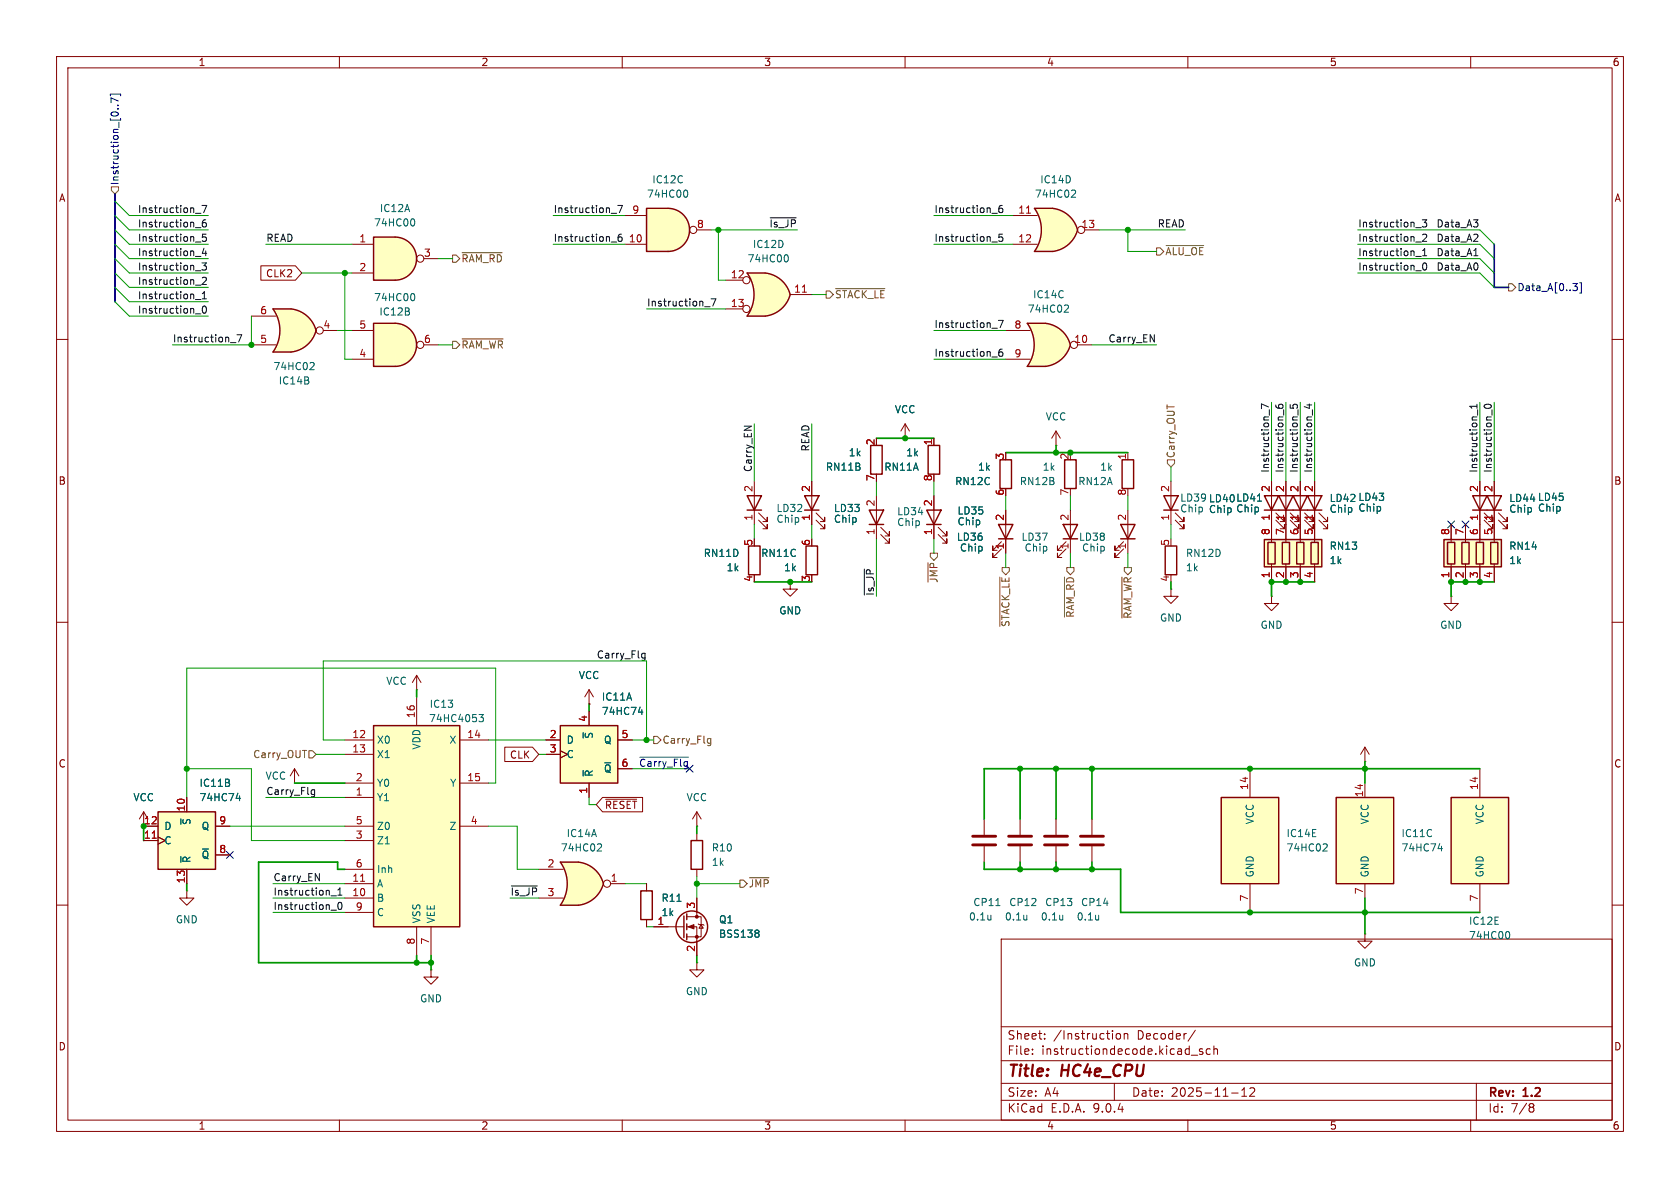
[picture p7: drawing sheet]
<svg xmlns="http://www.w3.org/2000/svg" width="297mm" height="210mm" viewBox="0 0 297 210" stroke-linecap="round" stroke-linejoin="round" font-family="sans-serif">
<g fill="none" stroke="#840000" stroke-width=".18">
<path d="M10 10h277v190h-277zM12 12h273v186h-273zM60 10v2M110 10v2M160 10v2M210 10v2M260 10v2M10 60h2M285 60h2M10 110h2M285 110h2M10 160h2"/>
<path d="M177 166h108v32h-108zM285 160h2M60 198v2M110 198v2M160 198v2M177 194.5h108M177 191.5h108M177 187.5h108M177 181.5h108M182.5 186.3v.1M182.5 185.5v.1M184.7 183.6v.1"/>
<path d="M184.7 182.8v.1M197 191.5v3M197.5 182.8l.3-.1 .3 .3v.4l-.3 .3-.3-.1-.2-.2v-.4zM198.7 182.8l.3-.1 .3 .1 .1 .9M198.7 182.7v1M210 198v2M210.6 186.5h1.1M211.3 182.1l-1.3 2M212.6 185.5l-.4-.1-.2 .2 .1 .2 .5 .2v.3h-.6M214 185.5l-.5-.1-.3 .3v.4l.2 .2h.6M214.6 185.5l.2-.1 .4 .1v.9M214.6 184.9v1.5"/>
<path d="M217.7 193.2h1.2M219.5 193.8h.9M219.5 192.7l.5-.4v1.5M221 192.4l.5-.1 .2 .1 .1 .3-.9 1.1h.9M260 198v2M261 191.5v6.5M270.6 195.1l.4 .1 .2 .2-.3 .3M270.6 195.7h.3M270.9 195.7l.2 .2 .1 .4-.2 .2-.4 .1"/>
</g>
<path d="M181.6 57.2h3.2M181.6 64.8h3.2" fill="none" stroke="#ffffc2" stroke-width=".18"/>
<g fill="#ffffc2" stroke="#ffffc2" stroke-width=".18">
<path d="M184.2 59.6l5 1.4a5.2 5.2 0 0 1-4.4 3.8z"/>
<path d="M184.8 57.2a5.1 5.1 0 0 1 4.4 3.8l-4.9 1.3z"/>
</g>
<path d="M181.6 57.2h3.2v7.6h-3.2a6.7 6.7 0 0 0 0-7.6z" fill="#ffffc2"/>
<path d="M184.8 57.2h-3.2a6.6 6.6 0 0 1 0 7.6h3.2M184.8 57.2a5.1 5.1 0 0 1 4.4 3.8M189.2 61a5.2 5.2 0 0 1-4.4 3.8M153.7 90.2h2.5l-1.3 2.5zM153.7 92.7h2.5M122.2 148.6h2v5.1h-2z" fill="none" stroke="#840000" stroke-width=".25"/>
<g fill="none" stroke="#840000" stroke-width=".18">
<path d="M177.8 58.4h4.3M177.8 63.5h4.3M190.5 61h2.5M154.9 87.6v7.7M155.7 94.5l1.5 1.5v-.7v.7h-.7M155.7 93.2l1.5 1.5v-.7v.7h-.7M123.2 147.3v1.3M123.2 153.7v1.2"/>
<circle cx="189.9" cy="61" r=".63"/>
</g>
<path d="M188.4 53.9l.4 .1 .1 .3-.8 .9h.8" fill="none" stroke="#006464" stroke-width=".18"/>
<path d="M182.9 36.8h3.2M182.9 44.5h3.2" fill="none" stroke="#ffffc2" stroke-width=".18"/>
<g fill="#ffffc2" stroke="#ffffc2" stroke-width=".18">
<path d="M185.5 39.3l5 1.3a5.2 5.2 0 0 1-4.4 3.9z"/>
<path d="M186.1 36.8a5.1 5.1 0 0 1 4.4 3.8l-5 1.3z"/>
</g>
<path d="M182.9 36.8h3.2v7.7h-3.2a6.7 6.7 0 0 0 0-7.7z" fill="#ffffc2"/>
<path d="M182.9 36.8h3.2a5.1 5.1 0 0 1 4.4 3.8 5.2 5.2 0 0 1-4.4 3.9h-3.2a6.6 6.6 0 0 0 0-7.7zM142.2 87.6h2.6l-1.3 2.6zM142.2 90.2h2.6M262.9 87.6h2.5l-1.2 2.6zM262.9 90.2h2.5" fill="none" stroke="#840000" stroke-width=".25"/>
<g fill="none" stroke="#840000" stroke-width=".18">
<path d="M179.1 38.1h4.3M179.1 43.2h4.3M191.8 40.6h2.5M160 77.5h.1M160 74.9l.8 1.3M160 74.9l-.7 1.3M160 74.9v2.6M143.5 85.1v7.6M144.3 91.9l1.5 1.6v-.8v.8h-.8M144.3 90.7l1.5 1.5v-.8v.8h-.8M264.2 85.1v7.6M264.9 91.9l1.5 1.6v-.8v.8h-.7"/>
<path d="M264.9 90.7l1.5 1.5v-.8v.8h-.7M104.1 124.5h.1M104.1 121.9l-.7 1.3M104.1 121.9l.8 1.3M104.1 121.9v2.6M76.2 171.5v1.2h1.3l-1.3 1.3-1.3-1.3h1.3M76.2 171.5h.1"/>
<circle cx="191.1" cy="40.6" r=".63"/>
</g>
<path d="M181.5 37.7h.7" fill="none" stroke="#a90000" stroke-width=".18"/>
<path d="M189.6 33.6l.4 .1 .2 .3-.8 .9h.8" fill="none" stroke="#006464" stroke-width=".18"/>
<path d="M66 128.3h15.3v35.5h-15.3z" fill="#ffffc2"/>
<path d="M66 128.3h15.3v35.5h-15.3z" fill="none" stroke="#840000" stroke-width=".25"/>
<g fill="none" stroke="#840000" stroke-width=".18">
<path d="M73.7 119.4v2.5M73.7 119.4l-.8 1.3M73.7 119.4l.7 1.3M61 130.8h5M61 133.4h5M61 138.4h5M73.7 121.9h.1M73.7 123.2v5.1M81.3 130.8h5.1M81.3 138.4h5.1M61 141h5M61 146.1h5"/>
<path d="M61 148.6h5M61 153.7h5M61 156.2h5M61 158.8h5M81.3 146.1h5.1M61 161.3h5M73.7 163.8v5.1M76.2 163.8v5.1"/>
</g>
<path d="M63.7 155.8h.8" fill="none" stroke="#a90000" stroke-width=".18"/>
<path d="M84.7 126.3h.8l-.5 .5 .4 .1v.6l-.2 .1-.5-.1" fill="none" stroke="#006464" stroke-width=".18"/>
<path d="M99.1 128.3h10.1v10.1h-10.1z" fill="#ffffc2"/>
<path d="M132.3 96.5h2.1v5.1h-2.1zM163.8 90.2h2.6l-1.3 2.5zM163.8 92.7h2.6M176.5 92.7h2.6l-1.3 2.6zM176.5 95.3h2.6M206 96.5h2v5.1h-2zM99.1 128.3h10.1v10.1h-10.1z" fill="none" stroke="#840000" stroke-width=".25"/>
<g fill="none" stroke="#840000" stroke-width=".18">
<path d="M165.1 87.6v7.7M165.9 94.5l1.5 1.5v-.7v.7h-.8M165.9 93.2l1.5 1.5v-.7v.7h-.8M177 97l-1.5 1.6v-.8v.8h.8M177 95.8l-1.5 1.5v-.8v.8h.8M177.8 90.2v7.6M96.5 130.8h2.6M96.5 133.4h2.6M99.1 132.7l1.2 .7-1.2 .6M104.1 125.7v2.6M104.1 138.4v2.6M109.2 130.8h2.6"/>
<path d="M109.2 135.9h2.6"/>
</g>
<path d="M103.1 136.2v1M112.9 125.9h.8M113.5 125.5v.8" fill="none" stroke="#006464" stroke-width=".18"/>
<path d="M99.1 152.4h3.1M99.1 160h3.1" fill="none" stroke="#ffffc2" stroke-width=".18"/>
<g fill="#ffffc2" stroke="#ffffc2" stroke-width=".18">
<path d="M101.7 154.9l5 1.3a5.2 5.2 0 0 1-4.4 3.8z"/>
<path d="M102.3 152.4a5.1 5.1 0 0 1 4.4 3.8l-5 1.3z"/>
</g>
<path d="M99.1 152.4h3.1v7.6h-3.1a6.7 6.7 0 0 0 0-7.6z" fill="#ffffc2"/>
<g fill="none" stroke="#840000" stroke-width=".25">
<path d="M164.1 78.7h2v5.1h-2zM142.5 96.5h2v5.1h-2zM176.8 81.3h2v5.1h-2zM198.1 92.7h2.6l-1.3 2.6zM198.1 95.3h2.6M198.4 81.3h2v5.1h-2zM205.7 87.6h2.6l-1.3 2.6zM205.7 90.2h2.6M223.5 87.6h2.6l-1.3 2.6zM223.5 90.2h5.1M226.1 87.6h2.5l-1.3 2.6zM102.2 152.4h-3.1a6.6 6.6 0 0 1 0 7.6h3.1"/>
<path d="M102.3 152.4a5.2 5.2 0 0 1 4.4 3.8 5.2 5.2 0 0 1-4.4 3.8"/>
</g>
<g fill="none" stroke="#840000" stroke-width=".18">
<path d="M165.1 77.5v1.2M186.7 78.7h.1M186.7 76.2l-.8 1.3M186.7 76.2l.8 1.3M186.7 76.2v2.5M198.6 97l-1.5 1.6v-.8v.8h.8M198.6 95.8l-1.5 1.5v-.8v.8h.8M199.4 80v1.3M199.4 90.2v7.6M207 85.1v7.6M207.8 91.9l1.5 1.6v-.8v.8h-.8M207.8 90.7l1.5 1.5v-.8v.8h-.8"/>
<path d="M224.8 85.1v7.6M225.6 91.9l1.5 1.6v-.8v.8h-.8M225.6 90.7l1.5 1.5v-.8v.8h-.8M227.3 85.1v7.6M228.1 91.9l1.5 1.6v-.8v.8h-.7M228.1 90.7l1.5 1.5v-.8v.8h-.7M207 104.1v1.3h1.3l-1.3 1.3-1.3-1.3h1.3M207 104.1h.1M95.2 153.7h4.4M95.2 158.8h4.4M107.9 156.2h2.6"/>
<circle cx="107.3" cy="156.2" r=".63"/>
</g>
<path d="M222.3 88.6h.7M105.8 149.2h.4l.1 .3-.7 .9h.7" fill="none" stroke="#006464" stroke-width=".18"/>
<path d="M48.3 54.6h3.1M48.3 62.2h3.1" fill="none" stroke="#ffffc2" stroke-width=".18"/>
<g fill="#ffffc2" stroke="#ffffc2" stroke-width=".18">
<path d="M51.5 54.6a5.2 5.2 0 0 1 4.4 3.8l-5 1.4z"/>
<path d="M50.9 57.1l5 1.3a5.1 5.1 0 0 1-4.4 3.8z"/>
</g>
<path d="M48.3 54.6h3.1v7.6h-3.1a6.6 6.6 0 0 0 0-7.6z" fill="#ffffc2"/>
<path d="M48.3 54.6h3.1a5.2 5.2 0 0 1 4.5 3.8 5.1 5.1 0 0 1-4.4 3.8h-3.2a6.6 6.6 0 0 0 0-7.6zM188 92.7h2.5l-1.3 2.6zM188 95.3h2.5M188.2 81.3h2v5.1h-2z" fill="none" stroke="#840000" stroke-width=".25"/>
<g fill="none" stroke="#840000" stroke-width=".18">
<path d="M44.4 55.9h4.4M57.1 58.4h2.6M44.4 61h4.4M188.5 97l-1.6 1.6v-.8v.8h.8M188.5 95.8l-1.6 1.5v-.8v.8h.8M189.2 90.2v7.6"/>
<circle cx="56.5" cy="58.4" r=".63"/>
</g>
<path d="M55 64.1h.4l.1 .3-.7 .9h.7" fill="none" stroke="#006464" stroke-width=".18"/>
<path d="M215.9 141h10.2v15.2h-10.2z" fill="#ffffc2"/>
<path d="M215.9 141h10.2v15.2h-10.2z" fill="none" stroke="#840000" stroke-width=".25"/>
<path d="M221 135.9v5.1M221 156.2v5.1" fill="none" stroke="#840000" stroke-width=".18"/>
<path d="M234.1 149.2h.4l.1 .3-.7 .9h.7" fill="none" stroke="#006464" stroke-width=".18"/>
<path d="M236.2 141h10.2v15.2h-10.2z" fill="#ffffc2"/>
<path d="M236.2 141h10.2v15.2h-10.2z" fill="none" stroke="#840000" stroke-width=".25"/>
<path d="M241.3 138.4v2.6M241.3 156.2v2.6" fill="none" stroke="#840000" stroke-width=".18"/>
<path d="M254.2 150h.8M254.8 149.6v.8" fill="none" stroke="#006464" stroke-width=".18"/>
<path d="M256.5 141h10.2v15.2h-10.2z" fill="#ffffc2"/>
<path d="M256.5 141h10.2v15.2h-10.2z" fill="none" stroke="#840000" stroke-width=".25"/>
<path d="M52.1 138.4h.1M52.1 135.9l-.8 1.3M52.1 135.9l.7 1.3M52.1 135.9v2.5M261.6 135.9v5.1M180.3 144.8v2.8M180.3 149.6v2.8M186.7 144.8v2.8M186.7 149.6v2.8M261.6 156.2v5.1M241.3 165.1v1.3h1.3l-1.3 1.2-1.3-1.2h1.3M241.3 165.1h.1" fill="none" stroke="#840000" stroke-width=".18"/>
<path d="M181.5 161.8v.8M181.5 162.5v.1M187.9 161.8v.8M187.9 162.5l-.1 .1M266.6 164.7a.79 .79 0 0 1 0 1.2" fill="none" stroke="#006464" stroke-width=".18"/>
<path d="M178.3 147.8h4.1M178.3 149.4h4.1M184.7 147.8h4M184.7 149.4h4" fill="none" stroke="#840000" stroke-width=".51"/>
<path d="M118.1 36.8a3.8 3.8 0 0 1 3.8 3.8 3.8 3.8 0 0 1-3.8 3.9z" fill="#ffffc2" stroke="#ffffc2" stroke-width=".18"/>
<path d="M114.3 36.8h3.8v7.7h-3.8z" fill="#ffffc2"/>
<path d="M114.3 36.8h3.8a3.8 3.8 0 0 1 3.8 3.8 3.8 3.8 0 0 1-3.8 3.9h-3.8zM153.9 78.7h2.1v5.1h-2.1z" fill="none" stroke="#840000" stroke-width=".25"/>
<g fill="none" stroke="#840000" stroke-width=".18">
<path d="M110.5 38.1h3.8M110.5 43.2h3.8M123.2 40.6h2.5"/>
<circle cx="122.6" cy="40.6" r=".63"/>
</g>
<path d="M121.3 33.6a.79 .79 0 0 1 0 1.3" fill="none" stroke="#006464" stroke-width=".18"/>
<path d="M69.8 41.9a3.8 3.8 0 0 1 3.8 3.8 3.8 3.8 0 0 1-3.8 3.8z" fill="#ffffc2" stroke="#ffffc2" stroke-width=".18"/>
<path d="M66 41.9h3.8v7.6h-3.8z" fill="#ffffc2"/>
<path d="M66 41.9h3.8a3.8 3.8 0 0 1 3.8 3.8 3.8 3.8 0 0 1-3.8 3.8h-3.8z" fill="none" stroke="#840000" stroke-width=".25"/>
<g fill="none" stroke="#840000" stroke-width=".18">
<path d="M62.2 43.2h3.8M62.2 48.3h3.8M74.9 45.7h2.6M174 144.8v2.8M174 149.6v2.8M193 144.8v2.8M193 149.6v2.8"/>
<circle cx="74.3" cy="45.7" r=".63"/>
</g>
<path d="M73 38.7a.79 .79 0 0 1 0 1.2M175.2 161.8v.8M175.2 162.5l-.1 .1M176.1 160.1h.7M194.2 161.8v.8M194.2 162.5v.1" fill="none" stroke="#006464" stroke-width=".18"/>
<path d="M172 147.8h4M172 149.4h4M191 147.8h4.1M191 149.4h4.1" fill="none" stroke="#840000" stroke-width=".51"/>
<path d="M27.9 143.5h10.2v10.2h-10.2z" fill="#ffffc2"/>
<g fill="none" stroke="#840000" stroke-width=".25">
<path d="M27.9 143.5h10.2v10.2h-10.2zM113.3 157.5h2v5.1h-2zM120.9 161.9v3.8M121.4 161.5v1.1M121.4 163.3v1M121.4 165.1v1"/>
<circle cx="122.3" cy="163.8" r="2.79"/>
</g>
<g fill="none" stroke="#840000" stroke-width=".18">
<path d="M241.3 134.6h.1M241.3 132.1l-.8 1.3M241.3 132.1l.8 1.3M241.3 132.1v2.5M25.4 143.5v2.6h2.5M25.4 148.6h2.5M25.4 143.5l-.8 1.3M25.4 143.5l.8 1.3M27.9 148l1.3 .6-1.3 .6M33 157.5v1.3h1.3l-1.3 1.2-1.3-1.2h1.3M33 157.5h.1M33 141v2.5"/>
<path d="M33 153.7v2.5M38.1 146.1h2.5M38.1 151.1h2.5M114.3 156.2v1.3M123.2 158.8v3.3M114.3 162.6v1.2M115.6 163.8h5.3M121.4 162.1h2.6v3.5h-2.6M121.4 163.8h1.8v5.1M123.2 170.2v1.3h1.3l-1.3 1.2-1.3-1.2h1.3M123.2 170.2h.1M123.4 163.3l.2 .1h.7l.2 .2"/>
<path d="M124 163.4l.3 .7h-.7z"/>
</g>
<path d="M26.9 148.2h.7" fill="none" stroke="#a90000" stroke-width=".18"/>
<path d="M32 151.4v1M41.7 141.1h.8M42.4 140.7v.8M119.7 159.3h.7M133.9 164.4l.3 .3-.3 .3 .3 .2v.2l-.3 .3" fill="none" stroke="#006464" stroke-width=".18"/>
<g fill="#840000" stroke="#840000" stroke-width=".18">
<path d="M121.7 163.8l1-.4v.8z"/>
<circle cx="123.2" cy="162.1" r=".25"/>
<circle cx="123.2" cy="165.6" r=".25"/>
</g>
<path d="M69.8 57.2a3.8 3.8 0 0 1 3.8 3.8 3.8 3.8 0 0 1-3.8 3.8z" fill="#ffffc2" stroke="#ffffc2" stroke-width=".18"/>
<path d="M66 57.2h3.8v7.6h-3.8z" fill="#ffffc2"/>
<path d="M66 57.2h3.8a3.8 3.8 0 0 1 3.8 3.8 3.8 3.8 0 0 1-3.8 3.8h-3.8zM132.1 87.6h2.5l-1.3 2.6zM132.1 90.2h2.5" fill="none" stroke="#840000" stroke-width=".25"/>
<g fill="none" stroke="#840000" stroke-width=".18">
<path d="M62.2 58.4h3.8M62.2 63.5h3.8M74.9 61h2.6M133.3 85.1v7.6M134.1 91.9l1.5 1.6v-.8v.8h-.7M134.1 90.7l1.5 1.5v-.8v.8h-.7M139.7 102.9v1.2h1.3l-1.3 1.3-1.3-1.3h1.3M139.7 102.9h.1"/>
<circle cx="74.3" cy="61" r=".63"/>
</g>
<path d="M73 51.9a.79 .79 0 0 1 0 1.3" fill="none" stroke="#006464" stroke-width=".18"/>
<path d="M223.5 95.4h10.2v4.8h-10.2z" fill="#ffffc2"/>
<path d="M223.5 95.4h10.2v4.8h-10.2zM224.2 95.9h1.2v3.8h-1.2zM226.7 95.9h1.3v3.8h-1.3zM228.6 87.6h2.5l-1.2 2.6zM228.6 90.2h5.1M229.2 95.9h1.3v3.8h-1.3zM231.1 87.6h2.6l-1.3 2.6zM231.8 95.9h1.2v3.8h-1.2z" fill="none" stroke="#840000" stroke-width=".25"/>
<path d="M224.8 92.7v3.2M224.8 99.7v3.2M227.3 92.7v3.2M227.3 99.7v3.2M229.9 85.1v10.8M229.9 99.7v3.2M230.6 91.9l1.6 1.6v-.8v.8h-.8M230.6 90.7l1.6 1.5v-.8v.8h-.8M232.4 85.1v10.8M232.4 99.7v3.2M233.2 91.9l1.5 1.6v-.8v.8h-.8M233.2 90.7l1.5 1.5v-.8v.8h-.8" fill="none" stroke="#840000" stroke-width=".18"/>
<path d="M255.3 95.4h10.1v4.8h-10.1z" fill="#ffffc2"/>
<path d="M255.3 95.4h10.1v4.8h-10.1zM255.9 95.9h1.3v3.8h-1.3zM258.4 95.9h1.3v3.8h-1.3zM260.3 87.6h2.6l-1.3 2.6zM260.3 90.2h2.6M261 95.9h1.3v3.8h-1.3zM263.5 95.9h1.3v3.8h-1.3z" fill="none" stroke="#840000" stroke-width=".25"/>
<g fill="none" stroke="#840000" stroke-width=".18">
<path d="M256.5 92.7v3.2M256.5 99.7v3.2M259.1 92.7v3.2M259.1 99.7v3.2M261.6 85.1v10.8M261.6 99.7v3.2M262.4 91.9l1.5 1.6v-.8v.8h-.8M262.4 90.7l1.5 1.5v-.8v.8h-.8M264.2 92.7v3.2M264.2 99.7v3.2M224.8 105.4v1.3h1.3l-1.3 1.3-1.3-1.3h1.3M224.8 105.4h.1"/>
<path d="M256.5 105.4v1.3h1.3l-1.3 1.3-1.2-1.3h1.2M256.5 105.4h.1M123.2 146.1h.1M123.2 143.5l-.8 1.3M123.2 143.5l.8 1.3M123.2 143.5v2.6"/>
</g>
<path d="M132.1 48.3h3.2M132.1 55.9h3.2" fill="none" stroke="#ffffc2" stroke-width=".18"/>
<g fill="#ffffc2" stroke="#ffffc2" stroke-width=".18">
<path d="M134.7 50.7l5 1.4a5.2 5.2 0 0 1-4.4 3.8z"/>
<path d="M135.3 48.3a5.1 5.1 0 0 1 4.4 3.8l-5 1.3z"/>
</g>
<path d="M132.1 48.3h3.2v7.6h-3.2a6.7 6.7 0 0 0 0-7.6z" fill="#ffffc2"/>
<path d="M135.3 48.3h-3.2a6.6 6.6 0 0 1 0 7.6h3.2M135.3 48.3a5.2 5.2 0 0 1 4.4 3.8 5.2 5.2 0 0 1-4.4 3.8" fill="none" stroke="#840000" stroke-width=".25"/>
<g fill="none" stroke="#840000" stroke-width=".18">
<path d="M46.1 47h6.1l1.1 1.3-1.1 1.2h-6.1zM128.3 49.5h3M128.3 54.6h3M139.7 52.1h3.8M160 77.5h.1M165.1 77.5v1.2M143.5 85.1v2.5M143.5 90.2v2.5M165.1 87.6v2.6M165.1 92.7v2.6M177.8 90.2v2.5M177.8 95.3v2.5"/>
<path d="M224.8 85.1v2.5M224.8 90.2v5.1M227.3 85.1v2.5M227.3 90.2v5.1M229.9 85.1v2.5M229.9 90.2v5.1M232.4 85.1v2.5M232.4 90.2v5.1M256.5 92.7v2.6M259.1 92.7v2.6M261.6 85.1v2.5M261.6 90.2v5.1"/>
<path d="M264.2 85.1v2.5M264.2 90.2v5.1M139.7 102.9h.1M224.8 100.3v2.6M227.3 100.3v2.6M229.9 100.3v2.6M232.4 100.3v2.6M256.5 100.3v2.6M259.1 100.3v2.6M261.6 100.3v2.6M264.2 100.3v2.6M89.2 132.1h4.9l1.1 1.3-1.1 1.2h-4.9z"/>
<path d="M96.5 130.8h2.6M96.5 133.4h2.6M99.1 132.7l1.2 .7-1.2 .6M104.1 124.5h.1M104.1 125.7v2.6M104.1 138.4v2.6M109.2 130.8h2.6M109.2 135.9h2.6M25.4 146.1h2.5M25.4 148.6h2.5M27.9 148l1.3 .6-1.3 .6M33 141v2.5"/>
<path d="M33 153.7v2.5M38.1 146.1h2.5M38.1 151.1h2.5M106.5 141h7.1v2.5h-7.1l-1.1-1.3zM107.1 141.3h5.5M114.3 156.2v1.3M123.2 158.8v2.5M114.3 162.6v1.2M115.6 163.8h2.5M123.2 166.4v2.5"/>
<circle cx="132" cy="49.5" r=".63"/>
<circle cx="132" cy="54.6" r=".63"/>
</g>
<path d="M141.8 51.7h.8M26.9 148.2h.7" fill="none" stroke="#a90000" stroke-width=".18"/>
<path d="M139.1 45a.79 .79 0 0 1 0 1.3M222.3 88.6h.7M103.1 136.2v1M112.9 125.9h.8M113.5 125.5v.8M32 151.4v1M41.7 141.1h.8M42.4 140.7v.8M119.7 159.3h.7M133.9 164.4l.3 .3-.3 .3 .3 .2v.2l-.3 .3" fill="none" stroke="#006464" stroke-width=".18"/>
<g fill="none" stroke="#725600" stroke-width=".18">
<path d="M19.7 33h1.3v.7l-.7 .6-.6-.6zM80 45.1h.6l.7 .6-.7 .7h-.6zM81.7 59.9h7.2M81.7 44.7h7.1M146 51.4h.7l.6 .7-.6 .6h-.7zM147.7 51h8.7M204.5 43.8h.6l.6 .7-.6 .6h-.6zM206.2 43.4h6.6M266.7 50.2h.6l.7 .6-.7 .6h-.6zM80 60.3h.6l.7 .7-.7 .6h-.6zM164.1 99.5v3.4M206.4 81.3h1.2v.6l-.6 .7-.6-.7z"/>
<path d="M176.8 102v8.7M188.2 102v7.1M198.3 102v7.3M54.6 132.7h.6l.7 .7-.7 .6h-.6zM115.6 130.2h.6l.6 .6-.6 .6h-.6zM125.3 130.5l.4 .1M125.7 130.5v1.1l-.2 .2h-.3M125.7 131.3l-.4 .1M130.8 155.6h.6l.7 .6-.7 .6h-.6zM132.5 155.2h3.4"/>
</g>
<path d="M19.5 16.9v-.3h1.8v.3M20.8 19.2h.1M20.8 18.6h.1M20.9 17.9l-1.3-.6v.9M278.1 50.1h.7l-.4 .5 .4 .1v.4l-.2 .3h-.4M279.3 50h.3v1.8h-.3M255.9 92.1l1.2 1.2M257.1 92.1l-1.2 1.2M258.5 92.1l1.2 1.2M259.7 92.1l-1.2 1.2M40 150.5l1.2 1.2M41.2 150.5l-1.2 1.2" fill="none" stroke="#000084" stroke-width=".18"/>
<g fill="none" stroke="#0f0f0f" stroke-width=".18">
<path d="M34.6 37.7h.9M35.7 36.3h.8l-.5 1.3M36.4 38.9h-.4a.86 .86 0 0 0 0 1.2l.4-.1 .1-.4-.3-.3-.3 .1-.1 .2M108.1 37.7h.9M109.2 36.3h.8l-.5 1.3M136.2 38.5h4.5M175.4 37.7h.9M177.2 36.3l-.4 .1a.86 .86 0 0 0 0 1.2l.4-.1 .1-.5-.2-.2-.4 .1-.1 .1M251.4 38.9h.8l-.4 .4 .4 .2v.5l-.2 .1-.6-.1M34.6 50.4h.9M34.6 55.5h.9M34.6 47.9h.9"/>
<path d="M34.6 52.9h.9M34.6 45.3h.9M34.6 40.2h.9M34.6 42.8h.9M35.7 46.5h.8l-.4 .5 .3 .1v.5l-.2 .1-.5-.1M35.8 49.1l.4-.1 .3 .4-.8 .9h.8M35.8 52.8h.7M35.8 51.9l.3-.3v1.2M35.9 54.2l.2-.1a.68 .68 0 0 1 .4 .6 .68 .68 0 0 1-.4 .7l-.2-.2-.1-.3zM36.1 43.9l-.3 .9h.7M36.4 44.4v.8M36.4 41.4h-.6v.6l.1-.1h.5l.1 .2-.1 .4-.2 .2-.4-.2"/>
<path d="M41.9 59.2h.8l-.5 1.2M108.1 42.8h.9M109.9 41.4l-.4 .1a.86 .86 0 0 0 0 1.2l.4-.2 .1-.4-.3-.2h-.3l-.1 .2M124.6 54.2h.9M125.7 52.8h.9l-.6 1.3M175.4 42.8h.9M175.4 58h.9M176.5 56.6h.9l-.6 1.3M177.2 41.4h-.6v.6l.2-.1h.4l.1 .2-.1 .4-.1 .2-.5-.2M250.3 47.9h1M250.3 45.3h1M250.3 40.2h1"/>
<path d="M250.3 42.8h1M251.5 41.5l.5-.1 .2 .4-.8 .9h.8M251.5 45.2h.7M251.5 44.3l.4-.4v1.3M251.6 46.6l.2-.1a.68 .68 0 0 1 .4 .6 .68 .68 0 0 1-.4 .6l-.2-.1-.1-.3zM260.5 42.7h.8M260.6 45.2h.7M261.2 41.5v.4M40.7 60.6h1M175.4 63.1h.9M177.2 61.7l-.4 .1a.86 .86 0 0 0 0 1.2l.4-.1 .1-.5-.2-.2-.4 .1-.1 .1M224.3 71.9l-1.3-.5v.8"/>
<path d="M224.4 72.4v1M225.5 71.6l.1 .3a.86 .86 0 0 0 1.2 0l-.1-.4h-.4l-.3 .2 .1 .4 .2 .1M226.9 72.4v1M228.1 71.5v.6l.6 .1-.1-.2v-.4l.2-.1h.4l.2 .2-.2 .5M229.5 72.4v1M231.1 71.6h.8M231.5 71.4v.8l-.9-.3M232 72.4v1M261.1 71.5v.7M261.1 71.8h-1.3l.4 .4M261.2 72.4v1M262.4 71.6a.75 .75 0 0 1 1.2 .3 .72 .72 0 0 1-1.2-.1z"/>
<path d="M263.8 72.4v1M113.7 115.5h.3M114 115.5v1l-.1 .2-.3 .1M114 116.3h-.3M152.8 100.6v4.6M55.3 139.6l.3 .1M55.6 139.6v1l-.1 .2-.3 .1M55.6 140.4l-.3 .1M58.5 158.4h1M59.7 158.2h.8M59.7 157.3l.4-.3v1.2M59.9 159.6l.1-.1a.68 .68 0 0 1 .5 .6 .68 .68 0 0 1-.5 .7l-.1-.1-.2-.4z"/>
<path d="M90.4 156.6h4.6M58.5 160.9h1"/>
</g>
<path d="M20.3 34.3v19M264.2 43.2v7.6h2.5" fill="none" stroke="#000084" stroke-width=".3"/>
<g fill="none" stroke="#009600" stroke-width=".18">
<path d="M20.3 38.1l2.6 2.5h13.9M20.3 35.6l2.6 2.5h13.9M97.8 38.1h12.7M165.1 38.1h14M20.3 40.6l2.6 2.6h13.9M20.3 45.7l2.6 2.6h13.9M20.3 43.2l2.6 2.5h13.9M20.3 50.8l2.6 2.5h13.9M20.3 48.3l2.6 2.5h13.9M20.3 53.3l2.6 2.6h13.9M44.4 55.9v5.1h-13.9M47 43.2h15.2"/>
<path d="M53.3 48.3h8.9M59.7 58.4h2.5M61 48.3v15.2h1.2M77.5 45.7h2.5M97.8 43.2h12.7M114.3 54.6h14M125.7 40.6h15.3M127 40.6v8.9h1.3M143.5 52.1h2.5M165.1 43.2h14M165.1 58.4h12.7M194.3 40.6h15.2"/>
<path d="M199.4 40.6v3.9h5.1M240 40.6h21.6l2.6 2.6M240 43.2h21.6l2.6 2.5M240 48.3h21.6l2.6 2.5M240 45.7h21.6l2.6 2.6M77.5 61h2.5M133.3 74.9v10.2M143.5 74.9v10.2M165.1 63.5h12.7M193 61h11.5M224.8 71.1v14M227.3 71.1v14"/>
<path d="M229.9 71.1v14M232.4 71.1v14M261.6 71.1v14M264.2 71.1v14M133.3 92.7v2.6M143.5 92.7v2.6M154.9 85.1v2.5M154.9 95.3v10.1M165.1 85.1v2.5M165.1 95.3v2.5M177.8 87.6v2.6M177.8 97.8v2.5"/>
<path d="M189.2 87.6v2.6M189.2 97.8v2.5M199.4 87.6v2.6M199.4 97.8v2.5M207 82.6v2.5M207 92.7v2.6M33 135.9h11.4v12.7h16.6M55.9 133.4h5.1M61 130.8h-3.9v-14h57.2v14M86.4 130.8h10.1M86.4 138.4h1.2v-20.3h-54.6v22.9M95.2 133.4h1.3"/>
<path d="M111.8 130.8h3.8M111.8 135.9h10.1M40.6 146.1h20.4M47 141h14M48.3 156.2h12.7M48.3 158.8h12.7M86.4 146.1h5v7.6h3.8M90.2 158.8h5M104.1 141v1.2h1.3M110.5 156.2h3.8M123.2 156.2h7.6M123.2 154.9v3.9"/>
<path d="M48.3 161.3h12.7M114.3 163.8h1.3"/>
</g>
<g fill="none" stroke="#009600" stroke-width=".3">
<path d="M154.9 77.5h10.2M186.7 78.7v1.3M177.8 80h21.6M133.3 102.9h10.2M207 102.9v1.2M232.4 102.9h-7.6v2.5M264.2 102.9h-7.7v2.5M52.1 138.4h8.9M73.7 121.9v1.3M104.1 124.5v1.2M180.3 135.9v8.9M186.7 135.9v8.9"/>
<path d="M193 135.9v8.9M241.3 134.6v3.8M261.6 135.9h-87.6v8.9M25.4 146.1v2.5M33 156.2v1.3M61 153.7h-1.3v-1.3h-14v17.8h30.5M123.2 146.1v1.2M174 152.4v1.3h24.1v7.6h63.5M180.3 152.4v1.3M186.7 152.4v1.3M193 152.4v1.3M241.3 158.8v6.3"/>
<path d="M73.7 168.9v1.3M76.2 168.9v2.6M123.2 168.9v1.3"/>
</g>
<path d="M113.1 133.9h8.6" fill="none" stroke="#0000c2" stroke-width=".18"/>
<g fill="#009600" stroke="#009600" stroke-width=".18">
<circle cx="114.3" cy="130.8" r=".46"/>
<circle cx="123.2" cy="156.2" r=".46"/>
<circle cx="33" cy="135.9" r=".46"/>
<circle cx="25.4" cy="146.1" r=".46"/>
<circle cx="76.2" cy="170.2" r=".46"/>
<circle cx="73.7" cy="170.2" r=".46"/>
<circle cx="44.4" cy="61" r=".46"/>
<circle cx="61" cy="48.3" r=".46"/>
<circle cx="127" cy="40.6" r=".46"/>
<circle cx="139.7" cy="102.9" r=".46"/>
<circle cx="180.3" cy="135.9" r=".46"/>
<circle cx="186.7" cy="135.9" r=".46"/>
<circle cx="160" cy="77.5" r=".46"/>
<circle cx="189.2" cy="80" r=".46"/>
<circle cx="186.7" cy="80" r=".46"/>
<circle cx="193" cy="135.9" r=".46"/>
<circle cx="221" cy="161.3" r=".46"/>
<circle cx="241.3" cy="161.3" r=".46"/>
<circle cx="221" cy="135.9" r=".46"/>
<circle cx="193" cy="153.7" r=".46"/>
<circle cx="186.7" cy="153.7" r=".46"/>
<circle cx="180.3" cy="153.7" r=".46"/>
<circle cx="241.3" cy="135.9" r=".46"/>
<circle cx="259.1" cy="102.9" r=".46"/>
<circle cx="261.6" cy="102.9" r=".46"/>
<circle cx="229.9" cy="102.9" r=".46"/>
<circle cx="227.3" cy="102.9" r=".46"/>
<circle cx="224.8" cy="102.9" r=".46"/>
<circle cx="256.5" cy="102.9" r=".46"/>
<circle cx="199.4" cy="40.6" r=".46"/>
</g>
<g font-size="2.8" fill="#840000">
<text x="178" y="190.9">Title:</text>
<text x="187.7" y="190.9">HC4e_CPU</text>
</g>
<g font-size="2.1" fill="#840000">
<text x="178" y="184">Sheet:</text>
<text x="186.2" y="184">/Instruction</text>
<text x="201.1" y="184">Decoder/</text>
<text x="178" y="186.7">File:</text>
<text x="184.1" y="186.7">instructiondecode.kicad_sch</text>
<text x="178" y="196.9">KiCad</text>
<text x="178" y="194.1">Size:</text>
<text x="184.7" y="194.1">A4</text>
<text x="185.7" y="196.9">E.D.A.</text>
<text x="193.3" y="196.9">9.0.4</text>
<text x="200" y="194.1">Date:</text>
<text x="207" y="194.1">2025-11-12</text>
<text x="263" y="194.3">Rev:</text>
<text x="263" y="196.9">Id:</text>
<text x="267.1" y="196.9">7/8</text>
<text x="269.4" y="194.3">1.2</text>
</g>
<g font-size="1.8" fill="#840000">
<text x="35" y="11.9">1</text>
<text x="85" y="11.9">2</text>
<text x="135" y="11.9">3</text>
<text x="185" y="11.9">4</text>
<text x="235" y="11.9">5</text>
<text x="285" y="11.9">6</text>
<text x="10.3" y="35.9">A</text>
<text x="285.3" y="35.9">A</text>
<text x="46.9" y="49.2">CLK2</text>
<text x="10.3" y="85.9">B</text>
<text x="285.3" y="85.9">B</text>
<text x="10.3" y="135.9">C</text>
<text x="90" y="134.3">CLK</text>
<text x="285.3" y="135.9">C</text>
<text x="106.8" y="143.2">~{RESET}</text>
<text x="25.4" y="145.8">12</text>
<text x="10.3" y="185.9">D</text>
<text x="285.3" y="185.9">D</text>
<text x="35" y="199.9">1</text>
<text x="85" y="199.9">2</text>
<text x="135" y="199.9">3</text>
<text x="185" y="199.9">4</text>
<text x="235" y="199.9">5</text>
<text x="285" y="199.9">6</text>
</g>
<g font-size="1.8" fill="#000084">
<text x="21.2" y="32.8" transform="rotate(-90 21.2 32.8)">Instruction_[0..7]</text>
<text x="268.2" y="51.7">Data_A[0..3]</text>
</g>
<g font-size="1.8" fill="#006464">
<text x="114.3" y="35.2">74HC00</text>
<text x="115.2" y="32.6">IC12C</text>
<text x="182.9" y="35.2">74HC02</text>
<text x="183.8" y="32.6">IC14D</text>
<text x="66" y="40.2">74HC00</text>
<text x="67" y="37.7">IC12A</text>
<text x="132.1" y="46.6">74HC00</text>
<text x="133" y="44">IC12D</text>
<text x="66" y="53.4">74HC00</text>
<text x="182.5" y="52.9">IC14C</text>
<text x="67" y="56">IC12B</text>
<text x="181.6" y="55.5">74HC02</text>
<text x="48.2" y="65.6">74HC02</text>
<text x="49.2" y="68.2">IC14B</text>
<text x="158.1" y="73.3">VCC</text>
<text x="184.8" y="74.5">VCC</text>
<text x="145.9" y="83.4">RN11B</text>
<text x="149.9" y="80.9">1k</text>
<text x="156.2" y="83.4">RN11A</text>
<text x="160.1" y="80.9">1k</text>
<text x="172.8" y="83.4">1k</text>
<text x="184.2" y="83.4">1k</text>
<text x="194.4" y="83.4">1k</text>
<text x="168.8" y="86">RN12C</text>
<text x="180.2" y="86">RN12B</text>
<text x="190.5" y="86">RN12A</text>
<text x="208.5" y="88.9">LD39 LD40 LD41</text>
<text x="213.6" y="89">LD40 LD41</text>
<text x="235" y="88.9">LD42 LD43</text>
<text x="266.7" y="88.9">LD44 LD45</text>
<text x="137.2" y="90.7">LD32</text>
<text x="137.2" y="92.6">Chip</text>
<text x="147.3" y="90.7">LD33</text>
<text x="147.3" y="92.6">Chip</text>
<text x="158.5" y="91.3">LD34</text>
<text x="158.5" y="93.2">Chip</text>
<text x="169.1" y="95.8">LD36</text>
<text x="169.2" y="91.2">LD35</text>
<text x="169.2" y="93.1">Chip</text>
<text x="180.5" y="95.8">LD37</text>
<text x="190.6" y="95.8">LD38</text>
<text x="208.5" y="90.8">Chip</text>
<text x="213.6" y="90.9">Chip Chip</text>
<text x="235" y="90.8">Chip</text>
<text x="240" y="90.7">Chip</text>
<text x="266.7" y="90.8">Chip</text>
<text x="271.8" y="90.7">Chip</text>
<text x="124.3" y="98.7">RN11D</text>
<text x="128.4" y="101.2">1k</text>
<text x="134.5" y="98.7">RN11C</text>
<text x="138.5" y="101.2">1k</text>
<text x="169.6" y="97.7">Chip</text>
<text x="181" y="97.7">Chip</text>
<text x="191.2" y="97.7">Chip</text>
<text x="209.6" y="98.7">RN12D</text>
<text x="209.6" y="101.2">1k</text>
<text x="235" y="97.4">RN13</text>
<text x="235" y="99.9">1k</text>
<text x="266.7" y="97.4">RN14</text>
<text x="266.7" y="99.9">1k</text>
<text x="137.7" y="108.8">GND</text>
<text x="205" y="110.1">GND</text>
<text x="222.8" y="111.4">GND</text>
<text x="254.5" y="111.4">GND</text>
<text x="68.2" y="121.3">VCC</text>
<text x="75.9" y="125.3">IC13</text>
<text x="102.2" y="120.2">VCC</text>
<text x="106.3" y="124.1">IC11A</text>
<text x="66.5" y="131.7">X0</text>
<text x="75.7" y="127.9">74HC4053</text>
<text x="79.4" y="131.7">X</text>
<text x="100.1" y="131.7">D</text>
<text x="105" y="130.7" transform="rotate(-90 105 130.7)">~{S}</text>
<text x="106.3" y="126.6">74HC74</text>
<text x="106.7" y="131.7">Q</text>
<text x="66.5" y="134.2">X1</text>
<text x="74.5" y="132.6" transform="rotate(-90 74.5 132.6)">VDD</text>
<text x="100.1" y="134.2">C</text>
<text x="105" y="137.4" transform="rotate(-90 105 137.4)">~{R}</text>
<text x="106.7" y="136.8">~{Q}</text>
<text x="23.5" y="141.8">VCC</text>
<text x="35.2" y="141.8">74HC74</text>
<text x="35.2" y="139.3">IC11B</text>
<text x="46.9" y="138">VCC</text>
<text x="66.5" y="139.3">Y0</text>
<text x="66.5" y="141.8">Y1</text>
<text x="79.5" y="139.3">Y</text>
<text x="121.3" y="141.8">VCC</text>
<text x="29" y="146.9">D</text>
<text x="29" y="149.5">C</text>
<text x="33.9" y="145.9" transform="rotate(-90 33.9 145.9)">~{S}</text>
<text x="35.6" y="146.9">Q</text>
<text x="66.5" y="146.9">Z0</text>
<text x="66.5" y="149.5">Z1</text>
<text x="79.4" y="146.9">Z</text>
<text x="100.1" y="148.2">IC14A</text>
<text x="221.8" y="145.8" transform="rotate(-90 221.8 145.8)">VCC</text>
<text x="227.3" y="148.2">IC14E</text>
<text x="242.2" y="145.8" transform="rotate(-90 242.2 145.8)">VCC</text>
<text x="247.7" y="148.2">IC11C</text>
<text x="262.5" y="145.8" transform="rotate(-90 262.5 145.8)">VCC</text>
<text x="33.9" y="152.7" transform="rotate(-90 33.9 152.7)">~{R}</text>
<text x="35.6" y="152">~{Q}</text>
<text x="66.5" y="154.5">Inh</text>
<text x="99" y="150.7">74HC02</text>
<text x="125.7" y="150.7">R10</text>
<text x="125.7" y="153.3">1k</text>
<text x="221.8" y="155.2" transform="rotate(-90 221.8 155.2)">GND</text>
<text x="227.3" y="150.7">74HC02</text>
<text x="242.2" y="155.2" transform="rotate(-90 242.2 155.2)">GND</text>
<text x="247.7" y="150.7">74HC74</text>
<text x="262.5" y="155.2" transform="rotate(-90 262.5 155.2)">GND</text>
<text x="66.5" y="157.1">A</text>
<text x="66.5" y="159.6">B</text>
<text x="116.8" y="159.6">R11</text>
<text x="172" y="160.4">CP11</text>
<text x="178.3" y="160.4">CP12</text>
<text x="184.7" y="160.4">CP13</text>
<text x="191" y="160.4">CP14</text>
<text x="31" y="163.4">GND</text>
<text x="66.5" y="162.2">C</text>
<text x="74.5" y="163.3" transform="rotate(-90 74.5 163.3)">VSS</text>
<text x="77.1" y="163.3" transform="rotate(-90 77.1 163.3)">VEE</text>
<text x="116.8" y="162.2">1k</text>
<text x="127" y="166">BSS138</text>
<text x="127" y="163.4">Q1</text>
<text x="171.2" y="162.9">0.1u</text>
<text x="177.6" y="162.9">0.1u</text>
<text x="183.9" y="162.9">0.1u</text>
<text x="190.3" y="162.9">0.1u</text>
<text x="259.6" y="166.2">74HC00</text>
<text x="259.6" y="163.7">IC12E</text>
<text x="239.3" y="171">GND</text>
<text x="74.2" y="177.4">GND</text>
<text x="121.2" y="176.1">GND</text>
</g>
<g font-size="1.8" fill="#0f0f0f">
<text x="24.3" y="37.8">Instruction_7</text>
<text x="24.3" y="40.3">Instruction_6</text>
<text x="97.8" y="37.8">Instruction_7</text>
<text x="135.9" y="40.3">~{Is_JP}</text>
<text x="165.1" y="37.8">Instruction_6</text>
<text x="204.6" y="40.3">READ</text>
<text x="240" y="40.3">Instruction_3</text>
<text x="253.9" y="40.3">Data_A3</text>
<text x="24.3" y="47.9">Instruction_3</text>
<text x="24.3" y="45.4">Instruction_4</text>
<text x="24.3" y="42.8">Instruction_5</text>
<text x="47" y="42.8">READ</text>
<text x="97.8" y="42.8">Instruction_6</text>
<text x="165.1" y="42.8">Instruction_5</text>
<text x="240" y="47.9">Instruction_0</text>
<text x="240" y="45.4">Instruction_1</text>
<text x="240" y="42.8">Instruction_2</text>
<text x="253.9" y="45.4">Data_A1</text>
<text x="253.9" y="47.9">Data_A0</text>
<text x="253.9" y="42.8">Data_A2</text>
<text x="24.3" y="50.5">Instruction_2</text>
<text x="24.3" y="53">Instruction_1</text>
<text x="24.3" y="55.5">Instruction_0</text>
<text x="114.3" y="54.3">Instruction_7</text>
<text x="165.1" y="58.1">Instruction_7</text>
<text x="30.5" y="60.6">Instruction_7</text>
<text x="165.1" y="63.2">Instruction_6</text>
<text x="195.9" y="60.6">Carry_EN</text>
<text x="133" y="83.5" transform="rotate(-90 133 83.5)">Carry_EN</text>
<text x="143.2" y="79.9" transform="rotate(-90 143.2 79.9)">READ</text>
<text x="224.4" y="83.7" transform="rotate(-90 224.4 83.7)">Instruction_7</text>
<text x="227" y="83.7" transform="rotate(-90 227 83.7)">Instruction_6</text>
<text x="229.5" y="83.7" transform="rotate(-90 229.5 83.7)">Instruction_5</text>
<text x="232.1" y="83.7" transform="rotate(-90 232.1 83.7)">Instruction_4</text>
<text x="261.3" y="83.7" transform="rotate(-90 261.3 83.7)">Instruction_1</text>
<text x="263.8" y="83.7" transform="rotate(-90 263.8 83.7)">Instruction_0</text>
<text x="154.6" y="105.4" transform="rotate(-90 154.6 105.4)">~{Is_JP}</text>
<text x="105.4" y="116.5">Carry_Flg</text>
<text x="47" y="140.6">Carry_Flg</text>
<text x="48.3" y="155.9">Carry_EN</text>
<text x="48.3" y="158.4">Instruction_1</text>
<text x="48.3" y="160.9">Instruction_0</text>
<text x="90.2" y="158.4">~{Is_JP}3</text>
</g>
<g font-size="1.8" fill="#a90000">
<text x="111.7" y="37.8">9</text>
<text x="123.1" y="40.4">8</text>
<text x="179.9" y="37.8">11</text>
<text x="191.1" y="40.4">13</text>
<text x="63.4" y="42.9">1</text>
<text x="74.9" y="45.5">3</text>
<text x="111.1" y="42.9">10</text>
<text x="179.9" y="42.9">12</text>
<text x="63.4" y="48">2</text>
<text x="129.1" y="49.3">12</text>
<text x="140.3" y="51.8">11</text>
<text x="45.9" y="55.6">6</text>
<text x="57.1" y="58.2">4</text>
<text x="63.4" y="58.2">5</text>
<text x="129.1" y="54.4">13</text>
<text x="179.3" y="58.2">8</text>
<text x="45.9" y="60.7">5</text>
<text x="63.4" y="63.2">4</text>
<text x="74.9" y="60.7">6</text>
<text x="179.3" y="63.2">9</text>
<text x="189.8" y="60.7">10</text>
<text x="154.7" y="78.8" transform="rotate(-90 154.7 78.8)">2</text>
<text x="164.8" y="78.8" transform="rotate(-90 164.8 78.8)">1</text>
<text x="177.5" y="81.4" transform="rotate(-90 177.5 81.4)">3</text>
<text x="189" y="81.4" transform="rotate(-90 189 81.4)">2</text>
<text x="199.1" y="81.4" transform="rotate(-90 199.1 81.4)">1</text>
<text x="133.1" y="87.1" transform="rotate(-90 133.1 87.1)">2</text>
<text x="143.3" y="87.1" transform="rotate(-90 143.3 87.1)">2</text>
<text x="154.7" y="89.6" transform="rotate(-90 154.7 89.6)">2</text>
<text x="154.7" y="85.2" transform="rotate(-90 154.7 85.2)">7</text>
<text x="164.8" y="89.6" transform="rotate(-90 164.8 89.6)">2</text>
<text x="164.8" y="85.2" transform="rotate(-90 164.8 85.2)">8</text>
<text x="177.5" y="87.7" transform="rotate(-90 177.5 87.7)">6</text>
<text x="189" y="87.7" transform="rotate(-90 189 87.7)">7</text>
<text x="199.1" y="87.7" transform="rotate(-90 199.1 87.7)">8</text>
<text x="206.8" y="87.1" transform="rotate(-90 206.8 87.1)">2</text>
<text x="224.5" y="87.1" transform="rotate(-90 224.5 87.1)">2</text>
<text x="227.1" y="87.1" transform="rotate(-90 227.1 87.1)">2</text>
<text x="229.6" y="87.1" transform="rotate(-90 229.6 87.1)">2</text>
<text x="232.2" y="87.1" transform="rotate(-90 232.2 87.1)">2</text>
<text x="261.4" y="87.1" transform="rotate(-90 261.4 87.1)">2</text>
<text x="263.9" y="87.1" transform="rotate(-90 263.9 87.1)">2</text>
<text x="133.1" y="92.1" transform="rotate(-90 133.1 92.1)">1</text>
<text x="143.3" y="92.1" transform="rotate(-90 143.3 92.1)">1</text>
<text x="154.7" y="94.7" transform="rotate(-90 154.7 94.7)">1</text>
<text x="164.8" y="94.7" transform="rotate(-90 164.8 94.7)">1</text>
<text x="177.5" y="92.1" transform="rotate(-90 177.5 92.1)">2</text>
<text x="189" y="92.1" transform="rotate(-90 189 92.1)">2</text>
<text x="199.1" y="92.1" transform="rotate(-90 199.1 92.1)">2</text>
<text x="206.8" y="92.1" transform="rotate(-90 206.8 92.1)">1</text>
<text x="224.5" y="94.7" transform="rotate(-90 224.5 94.7)">8</text>
<text x="224.5" y="92.1" transform="rotate(-90 224.5 92.1)">1</text>
<text x="227.1" y="94.7" transform="rotate(-90 227.1 94.7)">7</text>
<text x="227.1" y="92.1" transform="rotate(-90 227.1 92.1)">1</text>
<text x="229.6" y="94.7" transform="rotate(-90 229.6 94.7)">6</text>
<text x="229.6" y="92.1" transform="rotate(-90 229.6 92.1)">1</text>
<text x="232.2" y="94.7" transform="rotate(-90 232.2 94.7)">5</text>
<text x="232.2" y="92.1" transform="rotate(-90 232.2 92.1)">1</text>
<text x="256.3" y="94.7" transform="rotate(-90 256.3 94.7)">8</text>
<text x="258.8" y="94.7" transform="rotate(-90 258.8 94.7)">7</text>
<text x="261.4" y="94.7" transform="rotate(-90 261.4 94.7)">6</text>
<text x="261.4" y="92.1" transform="rotate(-90 261.4 92.1)">1</text>
<text x="263.9" y="94.7" transform="rotate(-90 263.9 94.7)">5</text>
<text x="263.9" y="92.1" transform="rotate(-90 263.9 92.1)">1</text>
<text x="133.1" y="96.6" transform="rotate(-90 133.1 96.6)">5</text>
<text x="143.3" y="96.6" transform="rotate(-90 143.3 96.6)">6</text>
<text x="177.5" y="97.2" transform="rotate(-90 177.5 97.2)">1</text>
<text x="189" y="97.2" transform="rotate(-90 189 97.2)">1</text>
<text x="199.1" y="97.2" transform="rotate(-90 199.1 97.2)">1</text>
<text x="206.8" y="96.6" transform="rotate(-90 206.8 96.6)">5</text>
<text x="133.1" y="102.9" transform="rotate(-90 133.1 102.9)">4</text>
<text x="143.3" y="102.9" transform="rotate(-90 143.3 102.9)">3</text>
<text x="206.8" y="102.9" transform="rotate(-90 206.8 102.9)">4</text>
<text x="224.5" y="102.3" transform="rotate(-90 224.5 102.3)">1</text>
<text x="227.1" y="102.3" transform="rotate(-90 227.1 102.3)">2</text>
<text x="229.6" y="102.3" transform="rotate(-90 229.6 102.3)">3</text>
<text x="232.2" y="102.3" transform="rotate(-90 232.2 102.3)">4</text>
<text x="256.3" y="102.3" transform="rotate(-90 256.3 102.3)">1</text>
<text x="258.8" y="102.3" transform="rotate(-90 258.8 102.3)">2</text>
<text x="261.4" y="102.3" transform="rotate(-90 261.4 102.3)">3</text>
<text x="263.9" y="102.3" transform="rotate(-90 263.9 102.3)">4</text>
<text x="62.2" y="130.6">12</text>
<text x="73.4" y="127" transform="rotate(-90 73.4 127)">16</text>
<text x="82.5" y="130.6">14</text>
<text x="97.1" y="130.6">2</text>
<text x="103.9" y="127.7" transform="rotate(-90 103.9 127.7)">4</text>
<text x="109.8" y="130.6">5</text>
<text x="62.2" y="133.1">13</text>
<text x="97.1" y="133.1">3</text>
<text x="109.8" y="135.6">6</text>
<text x="32.8" y="143.6" transform="rotate(-90 32.8 143.6)">10</text>
<text x="62.8" y="138.2">2</text>
<text x="62.8" y="140.7">1</text>
<text x="82.5" y="138.2">15</text>
<text x="103.9" y="140.4" transform="rotate(-90 103.9 140.4)">1</text>
<text x="220.7" y="139.7" transform="rotate(-90 220.7 139.7)">14</text>
<text x="241" y="141" transform="rotate(-90 241 141)">14</text>
<text x="261.4" y="139.7" transform="rotate(-90 261.4 139.7)">14</text>
<text x="25.4" y="148.3">11</text>
<text x="38.7" y="145.8">9</text>
<text x="62.8" y="145.8">5</text>
<text x="62.8" y="148.3">3</text>
<text x="83.1" y="145.8">4</text>
<text x="38.7" y="150.9">8</text>
<text x="62.2" y="156">11</text>
<text x="62.8" y="153.4">6</text>
<text x="96.7" y="153.4">2</text>
<text x="107.9" y="156">1</text>
<text x="32.8" y="156.3" transform="rotate(-90 32.8 156.3)">13</text>
<text x="62.2" y="158.5">10</text>
<text x="62.8" y="161">9</text>
<text x="122.9" y="160.7" transform="rotate(-90 122.9 160.7)">3</text>
<text x="220.7" y="159.5" transform="rotate(-90 220.7 159.5)">7</text>
<text x="241" y="158.2" transform="rotate(-90 241 158.2)">7</text>
<text x="261.4" y="159.5" transform="rotate(-90 261.4 159.5)">7</text>
<text x="73.4" y="167.1" transform="rotate(-90 73.4 167.1)">8</text>
<text x="75.9" y="167.1" transform="rotate(-90 75.9 167.1)">7</text>
<text x="116.1" y="163.6">1</text>
<text x="122.9" y="168.3" transform="rotate(-90 122.9 168.3)">2</text>
</g>
<g font-size="1.8" fill="#725600">
<text x="81.5" y="46.6">~{RAM_RD}</text>
<text x="205.9" y="45.3">~{ALU_OE}</text>
<text x="147.5" y="52.9">~{STACK_LE}</text>
<text x="81.5" y="61.8">~{RAM_WR}</text>
<text x="207.9" y="81.1" transform="rotate(-90 207.9 81.1)">Carry_OUT</text>
<text x="166" y="103.1" transform="rotate(-90 166 103.1)">~{JMP}</text>
<text x="178.7" y="110.9" transform="rotate(-90 178.7 110.9)">~{STACK_LE}</text>
<text x="190.1" y="109.3" transform="rotate(-90 190.1 109.3)">~{RAM_RD}</text>
<text x="200.3" y="109.5" transform="rotate(-90 200.3 109.5)">~{RAM_WR}</text>
<text x="117" y="131.7">Carry_Flg</text>
<text x="44.7" y="134.2">Carry_OUT</text>
<text x="132.3" y="157.1">~{JMP}</text>
</g>
<text font-size="1.8" fill="#0000c2" x="112.9" y="135.6">~{Carry_Flg}</text>
</svg>
